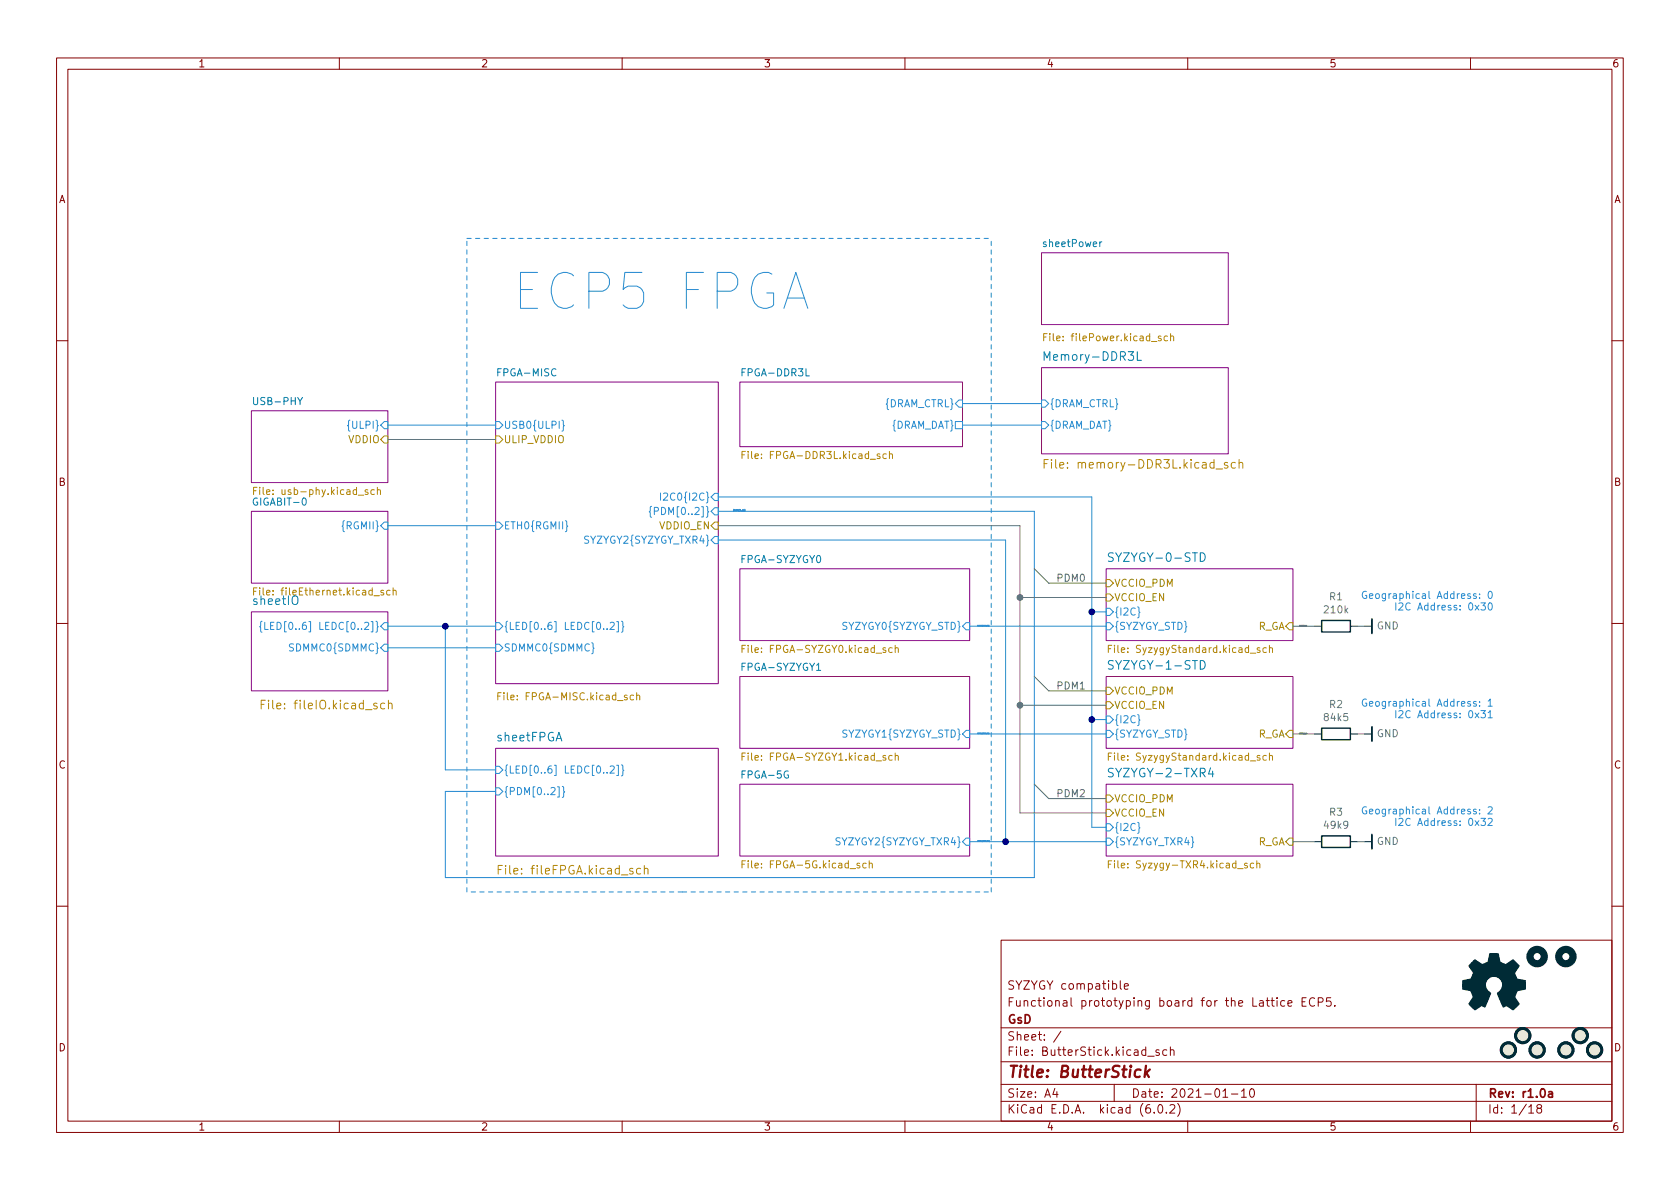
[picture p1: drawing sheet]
<svg xmlns="http://www.w3.org/2000/svg" width="297mm" height="210mm" viewBox="0 0 297 210" stroke-linecap="round" stroke-linejoin="round" font-family="sans-serif">
<g fill="none" stroke="#840000" stroke-width=".18">
<path d="M10 10.2h277v190.1h-277zM12 12.2h273v186.1h-273zM60 10.2v2M110 10.2v2M160 10.2v2M210 10.2v2M260 10.2v2M10 60.2h2M285 60.2h2M10 110.2h2M285 110.2h2M10 160.2h2"/>
<path d="M177 166.3h108v32h-108zM198.1 173.4v1.3l.2 .2M198.8 174.4l.7-.1-.1-.3-.4-.1-.2 .2 .1 .8h.5M224.7 176.9h.6M224.9 176.4v1.3l.4 .2M225.8 176.4v.2M225.8 176.9v1M227.1 177l-.4-.1-.3 .3v.4l.2 .3h.5M227.7 177.4l.7-.1v-.3l-.5-.1-.2 .2 .1 .8h.6M230.2 177.1h.5M230.9 176.4h-.7v1.5h.7M232.4 176.6a.6 .6 0 0 0-.7 0 .6 .6 0 0 0-.2 .7 .56 .56 0 0 0 .3 .6 .56 .56 0 0 0 .6-.1"/>
<path d="M233.1 177.2l.7-.1 .1-.2v-.3l-.3-.2h-.5v1.5M235.3 176.4h-.7l-.1 .7 .2-.1 .5 .1 .2 .2-.1 .5-.2 .1-.6-.1M236 177.8v.1M285 160.2h2M60 198.3v2M110 198.3v2M160 198.3v2M177 194.8h108M177 191.8h108M177 187.8h108M177 181.8h108M186.5 192.5l-.4 1h1"/>
<path d="M186.9 193v1M187.6 182.4l-1.3 1.9M197 191.8v3M202.9 186.8h1.2M204.1 196.7v.1M204.9 195.4l.2-.1a.81 .81 0 0 1 .6 .7 .81 .81 0 0 1-.3 .8h-.2a.81 .81 0 0 1-.6-.6 .81 .81 0 0 1 .3-.8zM204.9 185.7l-.3-.1-.2 .2v.3l.5 .1v.4h-.5M206.2 196.7v.1M206.3 185.7l-.4-.1-.3 .3v.4l.1 .3h.6M206.9 195.5l.5-.2 .2 .2 .1 .3-.9 1h.9M206.9 185.8l.2-.2 .4 .1 .1 .9M206.9 185.1v1.5"/>
<path d="M208.2 195.1a1.72 1.72 0 0 1 0 2.3M210 198.3v2M216.2 194h.9M217.7 193.5h1.2M219.5 193l.4-.5v1.5M219.5 194h.9M221.1 192.7l.2-.2a.81 .81 0 0 1 .6 .7 .81 .81 0 0 1-.3 .8h-.2a.81 .81 0 0 1-.3-1.3zM260 198.3v2M261 191.8v6.5M270.3 195.8l.4-.5v1.5M270.3 196.8h.9M272 196l-.3-.3 .1-.2 .2-.2 .4 .1 .2 .2-.1 .2-.6 .2-.2 .3 .1 .4 .2 .1h.3l.3-.3-.1-.4-.2-.1"/>
</g>
<path d="M273.8 193.1h.6l.1 .9M274.5 193.4l-.5 .1a.29 .29 0 0 0-.2 .2 .29 .29 0 0 0 .2 .3h.5" fill="none" stroke="#840000" stroke-width=".3"/>
<path d="M201.7 189.2a.66 .66 0 0 0-1 .3l-.1 .6 .2 .3 .1 .1 .6-.1M202.6 188.5l-.2 2M202.7 189.7l.4 .8M203.3 189.1l-.9 .8" fill="none" stroke="#840000" stroke-width=".4"/>
<g fill="#fff" stroke="#fff" stroke-width=".18">
<path d="M130.8 100.6h40.6v12.7h-40.6z"/>
<path d="M195.6 100.6h33v12.7h-33z"/>
<path d="M195.6 119.6h33v12.7h-33z"/>
<path d="M130.8 138.7h40.6v12.7h-40.6z"/>
<path d="M87.6 132.3h39.4v19.1h-39.4z"/>
<path d="M87.6 67.6h39.4v53.3h-39.4z"/>
<path d="M130.8 119.6h40.6v12.7h-40.6z"/>
<path d="M130.8 67.6h39.4v11.4h-39.4z"/>
<path d="M195.6 138.7h33v12.7h-33z"/>
<path d="M44.4 72.6h24.2v12.7h-24.2z"/>
<path d="M44.4 90.4h24.2v12.7h-24.2z"/>
<path d="M44.4 108.2h24.2v14h-24.2z"/>
<path d="M184.1 65h33.1v15.3h-33.1z"/>
<path d="M184.1 44.7h33.1v12.7h-33.1z"/>
</g>
<g fill="none" stroke="#840084" stroke-width=".18">
<path d="M184.1 44.7h33.1v12.7h-33.1zM44.4 72.6h24.2v12.7h-24.2zM87.6 67.6h39.4v53.3h-39.4zM130.8 67.6h39.4v11.4h-39.4zM184.1 65h33.1v15.3h-33.1zM44.4 90.4h24.2v12.7h-24.2zM44.4 108.2h24.2v14h-24.2zM130.8 100.6h40.6v12.7h-40.6zM130.8 119.6h40.6v12.7h-40.6zM195.6 100.6h33v12.7h-33zM195.6 119.6h33v12.7h-33zM87.6 132.3h39.4v19.1h-39.4z"/>
<path d="M130.8 138.7h40.6v12.7h-40.6zM195.6 138.7h33v12.7h-33z"/>
</g>
<g fill="none" stroke="#268bd2" stroke-width=".18">
<path d="M67.9 74.5h.7v1.3h-.7l-.6-.6zM68.6 75.2h19M87.6 74.5h.7l.6 .7-.6 .6h-.7zM99.4 74.3l.2 .2v.6l.2 .2-.2 .2v.6l-.2 .1M168.9 74.5h1.3v1.3h-1.3zM169.5 70.7h.7v1.3h-.7l-.6-.6zM170.2 75.2h13.9M170.2 71.4h13.9M184.1 70.7h.7l.6 .7-.6 .6h-.7zM184.1 74.5h.7l.6 .7-.6 .6h-.7zM67.3 93l.6-.7h.7v1.3h-.7zM68.6 93h19"/>
<path d="M87.6 92.3h.7l.6 .7-.6 .6h-.7zM100 92.1l.2 .2v.6l.2 .1-.2 .2v.6l-.2 .2M115.2 89.5l-.2 .2v.6l-.2 .2 .2 .2v.6l.2 .2M116.8 87.2v1.3M117.3 87.3l.5-.1 .3 .3-.8 1h.8M126.4 87.2h.6v1.3h-.6l-.7-.6zM126.4 89.8h.6v1.3h-.6l-.7-.7zM126.4 94.9h.6v1.2h-.6l-.7-.6zM127 90.4h55.9v64.8h-104.2v-15.3h8.9M127 87.9h66v58.4h2.6M127 95.5h50.8v53.3M131.5 90.1v.3"/>
<path d="M131.7 90.1v.4M46.3 109.9l-.2 .1v.6l-.2 .2 .2 .2v.6l.2 .2M46.8 110v1.3h.6M47.8 110.6h.5M48.4 110h-.6v1.3h.6M67.9 110.1h.7v1.3h-.7l-.6-.7zM67.9 113.9h.7v1.3h-.7l-.6-.7zM68.6 110.7h19M68.6 114.5h19M78.7 110.7v25.4h8.9M87.6 110.1h.7l.6 .6-.6 .7h-.7zM87.6 113.9h.7l.6 .6-.6 .7h-.7z"/>
<path d="M107.3 111.2v.1M107.9 110.2l.5-.2 .2 .4-.8 .9h.8M109 109.9h.3v1.8h-.3M109.9 109.9l.2 .1v.6l.2 .2-.2 .2v.6l-.2 .2M170.8 110.1h.6v1.3h-.6l-.6-.7zM171.4 110.7h24.2M172.9 110.6l-.1 .1M172.9 110.6h.1M173 110.6v.1M173 110.6l.1 .1M173.2 110.6h.1M173.2 110.6v.1"/>
<path d="M173.4 110.6l-.1 .1M173.4 110.6h.1M173.4 110.6v.1M173.5 110.6l.1 .1zM173.7 110.6v.2M173.8 110.6l-.1 .1M173.8 110.6h.2v.1M173.9 110.6v.1M174.1 110.6h.1M174.1 110.6v.1M174.3 110.6l-.1 .1M174.3 110.6h.1"/>
<path d="M174.3 110.6v.1M174.6 110.6l-.1 .1M174.7 110.6v.1M174.7 110.6l.1 .1zM174.9 110.6v.2M193 108.2h2.6M195.6 107.6h.6l.6 .6-.6 .6h-.6zM195.6 110.1h.6l.6 .6-.6 .7h-.6zM201.1 107.3l.3 .2v.6l.2 .2-.2 .2v.6l-.3 .2M241.6 104.6a.59 .59 0 0 0-.7 .6 .59 .59 0 0 0 .7 .6v-.5h-.2M242.1 105.4l.6-.1v-.3h-.4l-.2 .2 .1 .6h.5M246.8 106.6v1.3"/>
<path d="M247.3 106.7l.5-.1 .3 .4-.8 .9h.8M263.3 104.6h.1a.68 .68 0 0 1 .5 .6 .68 .68 0 0 1-.5 .6 .85 .85 0 0 1-.1-1.2zM87.6 135.5h.7l.6 .6-.6 .7h-.7zM87.6 139.3h.7l.6 .6-.6 .7h-.7zM98.6 139.1h.3v1.8h-.3M99.4 139.1l.3 .2v.6l.1 .1-.1 .2v.6l-.3 .2M107.3 136.6v.1M107.9 135.6l.5-.2 .2 .4-.8 .9h.8M109 135.3h.3v1.8h-.3M109.9 135.3l.2 .1v.6l.2 .2-.2 .2v.6l-.2 .2M170.8 129.2h.6v1.2h-.6l-.6-.6zM171.4 129.8h24.2"/>
<path d="M172.9 129.6l-.1 .2M172.9 129.6h.1M173 129.7v.1M173 129.6l.1 .2M173.2 129.6h.1M173.2 129.7v.1M173.4 129.6l-.1 .1M173.4 129.6h.2v.2M173.4 129.7v.1M173.7 129.6v.2M173.8 129.6l-.1 .2M173.8 129.6h.2v.2"/>
<path d="M173.9 129.7v.1M174.1 129.6h.1M174.1 129.7v.1M174.3 129.6l-.1 .1M174.3 129.6h.1M174.3 129.7v.1M174.6 129.6l-.1 .2M174.7 129.6v.2M174.7 129.6l.1 .2zM174.9 129.6v.2M193 127.2h2.6M195.6 126.6h.6l.6 .6-.6 .7h-.6z"/>
<path d="M195.6 129.2h.6l.6 .6-.6 .6h-.6zM201.1 126.4l.3 .2v.6l.2 .1-.2 .2v.6l-.3 .2M241.6 123.7a.59 .59 0 0 0-.7 .5 .59 .59 0 0 0 .7 .6v-.5h-.2M242.1 124.5l.6-.2v-.2l-.4-.1-.2 .2 .1 .6h.5M246.8 125.7v1.2M247.3 125.8l.5-.1 .3 .3-.8 .9h.8M263.1 124l.4-.4v1.3M263.1 124.9h.7M263.1 126.9h.7M170.8 148.2h.6v1.3h-.6l-.6-.7zM171.4 148.8h24.2M172.9 148.7l-.1 .1"/>
<path d="M172.9 148.7h.1M173 148.7v.1M173 148.7l.1 .1M173.2 148.7h.1M173.2 148.7v.1M173.4 148.7l-.1 .1M173.4 148.7h.2v.1M173.4 148.7v.1M173.7 148.7v.2M173.8 148.7l-.1 .1M173.8 148.7h.2v.1M173.9 148.7v.1"/>
<path d="M174.1 148.7h.1M174.1 148.7v.1M174.3 148.7l-.1 .1M174.3 148.7h.1M174.3 148.7v.1M174.5 148.7v.1M174.6 148.7l.1 .1M174.7 148.7l-.1 .1M174.7 148.7v.1M174.8 148.7v.1M174.9 148.7v.1M175 148.7v.2"/>
<path d="M195.6 145.7h.6l.6 .6-.6 .6h-.6zM195.6 148.2h.6l.6 .6-.6 .7h-.6zM201.1 145.4l.3 .2v.6l.2 .2-.2 .2v.6l-.3 .2M241.6 142.7a.59 .59 0 0 0-.7 .6 .59 .59 0 0 0 .7 .6v-.5h-.2M242.1 143.5l.6-.1v-.3h-.4l-.2 .2 .1 .6h.5M246.8 144.7v1.3M247.3 144.8l.5-.1 .3 .4-.8 .9h.8M263.1 142.8l.5-.1 .2 .3-.7 .9h.7"/>
</g>
<g fill="none" stroke="#b58900" stroke-width=".18">
<path d="M184.5 59.6h.5M185.1 59h-.6v1.3M206.4 59.5l-.3-.1-.3 .3 .1 .5h.5M207 59.5l.1-.1 .4 .1v.8M207 59v1.3M131.8 79.8h-.6v1.3M157.3 79.8v1.3M44.8 86.8h.5M45.4 86.2h-.6v1.2M65 86.7l-.3-.1-.2 .2 .1 .2 .4 .1v.3h-.5M66.2 86.7l-.4-.1-.2 .2 .1 .6h.5M66.7 86.7l.2-.1 .3 .1 .1 .7"/>
<path d="M66.7 86.2v1.2M131.2 80.4h.4M156.7 80.3l-.4-.1-.2 .3 .1 .5h.5M157.3 80.4l.1-.2 .3 .1 .1 .8M184.6 82h.5M185.3 81.3h-.7v1.5M217 81.8h-.3l-.2 .2v.2l.5 .1v.4h-.5M218.4 81.8h-.4l-.3 .3v.4l.1 .2h.6M219.1 81.9l.2-.1h.4v1M219.1 81.3v1.5M44.8 104.6h.5M45.4 104h-.6v1.2"/>
<path d="M67.8 104.4h-.3l-.2 .2 .1 .1 .4 .2v.3h-.5M69 104.4h-.4l-.2 .2 .1 .6h.5M69.5 104.5l.2-.1h.3l.1 .8M69.5 104v1.2M131.2 114.7h.4M131.8 114.1h-.6v1.3M157.7 114.6l-.3-.1-.3 .3 .2 .5h.4M158.3 114.7l.2-.2 .3 .1v.8M158.3 114.1v1.3M196 114.7h.4M196.6 114.1h-.6v1.3M222.8 114.6l-.3-.1-.2 .2v.2l.5 .1v.3h-.5"/>
<path d="M223.9 114.6l-.4-.1-.2 .3 .1 .5h.5M224.4 114.7l.2-.2 .3 .1 .1 .8M224.4 114.1v1.3M46.2 124.6h.5M46.9 123.8h-.7v1.6M68 124.4l-.4-.1-.3 .3v.5l.1 .2h.6M68.7 124.5l.2-.2 .4 .1v1M68.7 123.8v1.6M88 123.1h.4M88.6 122.5h-.6v1.3M112 123l-.3-.1-.3 .3 .1 .5h.5M112.6 123l.1-.1 .3 .1 .1 .8"/>
<path d="M112.6 122.5v1.3M131.2 133.8h.4M131.8 133.2h-.6v1.2M157.7 133.6h-.3l-.3 .2 .2 .6h.4M158.3 133.7l.2-.1h.3v.8M158.3 133.2v1.2M196 133.8h.4M196.6 133.2h-.6v1.2M222.8 133.6h-.3l-.2 .2v.1l.5 .2v.3h-.5M223.9 133.6h-.4l-.2 .2 .1 .6h.5M224.4 133.7l.2-.1h.3l.1 .8M224.4 133.2v1.2"/>
<path d="M88.1 153.8h.5M88.8 153h-.7v1.6M113.3 153.6l-.5-.1-.3 .3v.5l.2 .2h.6M113.9 153.7l.2-.2 .4 .1 .1 1M113.9 153v1.6M131.2 152.8h.4M131.8 152.2h-.6v1.3M153.1 152.7l-.3-.1-.3 .3 .2 .5h.4M153.7 152.8l.2-.2 .3 .1v.8M153.7 152.2v1.3M196 152.8h.4M196.6 152.2h-.6v1.3"/>
<path d="M221.7 152.7l-.4-.1-.2 .3 .1 .5h.5M222.2 152.8l.2-.2 .3 .1 .1 .8M222.2 152.2v1.3"/>
</g>
<path d="M67.3 77.7l.6-.6h.7v1.3h-.7zM87.6 77.1h.7l.6 .6-.6 .7h-.7zM126.4 92.3h.6v1.3h-.6l-.7-.6zM195.6 102.5h.6l.6 .6-.6 .7h-.6zM195.6 105h.6l.6 .7-.6 .6h-.6zM228 110.1h.6v1.3h-.6l-.7-.7zM195.6 121.5h.6l.6 .7-.6 .6h-.6zM195.6 124.1h.6l.6 .6-.6 .6h-.6zM228 129.2h.6v1.2h-.6l-.7-.6zM195.6 140.6h.6l.6 .6-.6 .7h-.6zM195.6 143.1h.6l.6 .7-.6 .6h-.6zM228 148.2h.6v1.3h-.6l-.7-.7z" fill="none" stroke="#859900" stroke-width=".18"/>
<path d="M194.8 42.8l-.4 .2M201.1 62.2v1.5h.7M196.8 97.8h-.5l-.3 .2 .1 .4 .7 .3v.4l-.3 .2-.5-.1M212.2 97.8a.77 .77 0 0 1 .9 .7 .77 .77 0 0 1-.9 .8zM196.8 116.9l-.5-.1-.3 .3 .1 .4 .7 .2v.5l-.3 .1h-.5M212.2 116.8a.77 .77 0 0 1 .9 .8 .77 .77 0 0 1-.9 .7zM196.8 135.9h-.5l-.3 .2 .1 .4 .7 .3v.4l-.3 .2-.5-.1M214 135.8l-.3 1.1h.9M214.4 136.4v1" fill="none" stroke="#008484" stroke-width=".18"/>
<g fill="none" stroke="#002b36" stroke-width="1.3">
<circle cx="271.8" cy="169.2" r="1.27"/>
<circle cx="276.9" cy="169.2" r="1.27"/>
</g>
<path d="M232.4 110.7h1.3M238.8 110.7h1.2M241.3 110.7h1.3M232.4 129.8h1.3M238.8 129.8h1.2M241.3 129.8h1.3M232.4 148.8h1.3M238.8 148.8h1.2M241.3 148.8h1.3" fill="none" stroke="#002b36" stroke-width=".18"/>
<path d="M242.6 109.5v2.5M242.6 128.5v2.6M242.6 147.6v2.5" fill="none" stroke="#002b36" stroke-width=".3"/>
<path d="M260.2 170.2l.6-.5 .9 .6a.62 .62 0 0 0 1 0l.2-.1a1.62 1.62 0 0 0 .4-1.3l.1-.3 1.5 .1 .2 .7a.74 .74 0 0 0 .6 1l.5 .2 1.3-.9 1.1 1.1-.4 .6a.75 .75 0 0 0-.2 1.2l.2 .5 1.5 .3v1.5l-1.4 .3-.1 .1a1.23 1.23 0 0 0-.3 1.2l.7 1-.1 .2-1 .9-.8-.6a.54 .54 0 0 0-.9 .1l-1-2.4a2.33 2.33 0 0 0 .8-1.9 1.54 1.54 0 0 0-2.5-.7 1.54 1.54 0 0 0 .5 2.5l-1.1 2.5a.69 .69 0 0 0-1.1 .1l-.6 .4-1.1-1.1 .8-1.2-.2-.5a.71 .71 0 0 0-.9-.7l-.8-.2v-1.5l.5-.1a1.11 1.11 0 0 0 1.2-.7 .72 .72 0 0 0-.2-1.2l-.4-.6z" fill="#002b36" stroke="#002b36" stroke-width=".18"/>
<g fill="#eee8d5" stroke="#eee8d5" stroke-width=".18">
<circle cx="266.7" cy="185.7" r="1.27"/>
<circle cx="281.9" cy="185.7" r="1.27"/>
<circle cx="279.4" cy="183.1" r="1.27"/>
<circle cx="271.8" cy="185.7" r="1.27"/>
<circle cx="276.9" cy="185.7" r="1.27"/>
<circle cx="269.2" cy="183.1" r="1.27"/>
</g>
<g fill="none" stroke="#002b36" stroke-width=".51">
<circle cx="266.7" cy="185.7" r="1.27"/>
<circle cx="269.2" cy="183.1" r="1.27"/>
<circle cx="271.8" cy="185.7" r="1.27"/>
<circle cx="276.9" cy="185.7" r="1.27"/>
<circle cx="279.4" cy="183.1" r="1.27"/>
<circle cx="281.9" cy="185.7" r="1.27"/>
</g>
<path d="M233.7 109.7h5.1v2.1h-5.1zM233.7 128.8h5.1v2h-5.1zM233.7 147.8h5.1v2.1h-5.1z" fill="none" stroke="#002b36" stroke-width=".25"/>
<g fill="none" stroke="#586e75" stroke-width=".18">
<path d="M68.6 77.7h19M127 93h53.3v50.8h15.3M180.3 105.7h15.3M182.9 119.6l2.5 2.6h10.2M182.9 100.6l2.5 2.5h10.2M228.6 110.7h3.8M229.8 110.6v.1M229.9 110.6h.1M229.9 110.6v.1M230 110.6l.1 .1M230.1 110.6h.1M230.1 110.6v.1"/>
<path d="M230.3 110.6v.1M230.3 110.6h.1M230.4 110.6v.1M230.5 110.6v.1zM230.6 110.7h.1M230.6 110.7v-.1l.1 .1M230.9 110.6v.1M231 110.7v-.1l.1 .1M231 110.7h.1M240 110.7h1.3M180.3 124.7h15.3M182.9 138.7l2.5 2.5h10.2"/>
<path d="M228.6 129.8h3.8M229.8 129.6v.2M229.9 129.6h.1M229.9 129.7v.1M230 129.6l.1 .2M230.1 129.6h.1M230.1 129.7v.1M230.3 129.6v.1M230.3 129.6h.2v.2M230.4 129.7v.1M230.6 129.7v.1M230.6 129.8v-.2l.1 .2"/>
<path d="M230.9 129.6v.1M231 129.8v-.2l.1 .2M231 129.7h.1M240 129.8h1.3M228.6 148.8h3.8M240 148.8h1.3"/>
</g>
<path d="M82.5 42.2h38.1M120.6 42.2h54.7M82.5 157.7v-115.5M120.6 157.7h-38.1M120.6 157.7h54.7M175.3 157.7v-115.5" fill="none" stroke="#268bd2" stroke-width=".18" stroke-dasharray=".8 .8"/>
<g fill="#000084" stroke="#000084" stroke-width=".18">
<circle cx="193" cy="108.2" r=".51"/>
<circle cx="193" cy="127.2" r=".51"/>
<circle cx="78.7" cy="110.7" r=".51"/>
<circle cx="177.8" cy="148.8" r=".51"/>
</g>
<g fill="#586e75" stroke="#586e75" stroke-width=".18">
<circle cx="180.3" cy="105.7" r=".51"/>
<circle cx="180.3" cy="124.7" r=".51"/>
</g>
<text font-size="8.8" fill="#268bd2" x="93.4" y="54.8">ECP5 FPGA</text>
<text font-size="2.8" fill="#840000" x="178" y="190.6">Title: ButterStick</text>
<g font-size="2.1" fill="#008484">
<text x="185.1" y="63.8">Memory-DDR3L</text>
<text x="196.8" y="99.4">SYZYGY-0-STD</text>
<text x="44.9" y="107">sheetIO</text>
<text x="196.8" y="118.4">SYZYGY-1-STD</text>
<text x="87.9" y="131.1">sheetFPGA</text>
<text x="196.9" y="137.5">SYZYGY-2-TXR4</text>
</g>
<g font-size="2.1" fill="#b58900">
<text x="186.2" y="82.9">File: memory-DDR3L.kicad_sch</text>
<text x="47.2" y="125.4">File: fileIO.kicad_sch</text>
<text x="88.9" y="154.6">File: fileFPGA.kicad_sch</text>
</g>
<g font-size="2.1" fill="#840000">
<text x="178" y="178">Functional prototyping board for the Lattice ECP5.</text>
<text x="178" y="175">SYZYGY compatible</text>
<text x="178" y="184">Sheet: /</text>
<text x="178" y="181">GsD</text>
<text x="178" y="186.7">File: ButterStick.kicad_sch</text>
<text x="178" y="196.9">KiCad E.D.A. kicad (6.0.2)</text>
<text x="178" y="194.1">Size: A4</text>
<text x="200" y="194.1">Date: 2021-01-10</text>
<text x="263" y="194.1">Rev: r1.0a</text>
<text x="263" y="196.9">Id: 1/18</text>
</g>
<g font-size="1.8" fill="#840000">
<text x="35" y="11.9">1</text>
<text x="85" y="11.9">2</text>
<text x="135" y="11.9">3</text>
<text x="185" y="11.9">4</text>
<text x="235" y="11.9">5</text>
<text x="285" y="11.9">6</text>
<text x="10.3" y="35.9">A</text>
<text x="285.3" y="35.9">A</text>
<text x="10.3" y="85.9">B</text>
<text x="285.3" y="85.9">B</text>
<text x="10.3" y="135.9">C</text>
<text x="285.3" y="135.9">C</text>
<text x="10.3" y="185.9">D</text>
<text x="285.3" y="185.9">D</text>
<text x="35" y="199.9">1</text>
<text x="85" y="199.9">2</text>
<text x="135" y="199.9">3</text>
<text x="185" y="199.9">4</text>
<text x="235" y="199.9">5</text>
<text x="285" y="199.9">6</text>
</g>
<g font-size="1.8" fill="#008484">
<text x="184.6" y="43.7">sheetPower</text>
<text x="45.1" y="71.6">USB-PHY</text>
<text x="88.2" y="66.5">FPGA-MISC</text>
<text x="131.4" y="66.5">FPGA-DDR3L</text>
<text x="45" y="89.4">GIGABIT-0</text>
<text x="131.3" y="99.6">FPGA-SYZYGY0</text>
<text x="131.3" y="118.6">FPGA-SYZYGY1</text>
<text x="131.3" y="137.7">FPGA-5G</text>
</g>
<g font-size="1.8" fill="#b58900">
<text x="185.5" y="60.3">File: filePower.kicad_sch</text>
<text x="132.2" y="81.2">File: FPGA-DDR3L.kicad_sch</text>
<text x="46" y="87.5">File: usb-phy.kicad_sch</text>
<text x="46" y="105.3">File: fileEthernet.kicad_sch</text>
<text x="132.2" y="115.4">File: FPGA-SYZGY0.kicad_sch</text>
<text x="197" y="115.4">File: SyzygyStandard.kicad_sch</text>
<text x="89" y="123.8">File: FPGA-MISC.kicad_sch</text>
<text x="132.2" y="134.5">File: FPGA-SYZGY1.kicad_sch</text>
<text x="197" y="134.5">File: SyzygyStandard.kicad_sch</text>
<text x="132.2" y="153.5">File: FPGA-5G.kicad_sch</text>
<text x="197.2" y="153.5">File: Syzygy-TXR4.kicad_sch</text>
</g>
<g font-size="1.8" fill="#268bd2">
<text x="61.8" y="75.8">{ULPI}</text>
<text x="89" y="75.8">USB0{ULPI}</text>
<text x="156.4" y="72">{DRAM_CTRL}</text>
<text x="157.5" y="75.8">{DRAM_DAT}</text>
<text x="185.5" y="72">{DRAM_CTRL}</text>
<text x="185.5" y="75.8">{DRAM_DAT}</text>
<text x="117.8" y="88.5">I2C0{I2C}</text>
<text x="60.7" y="93.6">{RGMII}</text>
<text x="89" y="93.6">ETH0{RGMII}</text>
<text x="116.2" y="91.1">{PDM[0..2]}</text>
<text x="103.4" y="96.1">SYZYGY2{SYZYGY_TXR4}</text>
<text x="243.2" y="105.9">Geographical Address: 0</text>
<text x="248.8" y="107.9">I2C Address: 0x30</text>
<text x="48.7" y="111.4">{LED[0..6] LEDC[0..2]}</text>
<text x="89" y="111.4">{LED[0..6] LEDC[0..2]}</text>
<text x="148.8" y="111.4">SYZYGY0{SYZYGY_STD}</text>
<text x="197" y="108.8">{I2C}</text>
<text x="197" y="111.4">{SYZYGY_STD}</text>
<text x="51.5" y="115.2">SDMMC0{SDMMC}</text>
<text x="89" y="115.2">SDMMC0{SDMMC}</text>
<text x="243.2" y="124.9">Geographical Address: 1</text>
<text x="148.8" y="130.4">SYZYGY1{SYZYGY_STD}</text>
<text x="197" y="127.9">{I2C}</text>
<text x="197" y="130.4">{SYZYGY_STD}</text>
<text x="248.8" y="127">I2C Address: 0x31</text>
<text x="89" y="136.8">{LED[0..6] LEDC[0..2]}</text>
<text x="89" y="140.6">{PDM[0..2]}</text>
<text x="243.2" y="144">Geographical Address: 2</text>
<text x="147.9" y="149.5">SYZYGY2{SYZYGY_TXR4}</text>
<text x="197" y="146.9">{I2C}</text>
<text x="197" y="149.5">{SYZYGY_TXR4}</text>
<text x="248.8" y="146">I2C Address: 0x32</text>
</g>
<g font-size="1.8" fill="#859900">
<text x="61.6" y="78.4">VDDIO</text>
<text x="89" y="78.4">ULIP_VDDIO</text>
<text x="116.6" y="93.6">VDDIO_EN</text>
<text x="197" y="103.8">VCCIO_PDM</text>
<text x="197" y="106.3">VCCIO_EN</text>
<text x="222.3" y="111.4">R_GA</text>
<text x="197" y="122.8">VCCIO_PDM</text>
<text x="197" y="125.3">VCCIO_EN</text>
<text x="222.3" y="130.4">R_GA</text>
<text x="197" y="141.9">VCCIO_PDM</text>
<text x="197" y="144.4">VCCIO_EN</text>
<text x="222.3" y="149.5">R_GA</text>
</g>
<g font-size="1.8" fill="#586e75">
<text x="186.7" y="102.9">PDM0</text>
<text x="186.7" y="121.9">PDM1</text>
<text x="186.7" y="141">PDM2</text>
</g>
<g font-size="1.8" fill="#657b83">
<text x="235.1" y="106.1">R1</text>
<text x="234.3" y="108.5">210k</text>
<text x="243.4" y="111.3">GND</text>
<text x="235.1" y="125.2">R2</text>
<text x="234.3" y="127.5">84k5</text>
<text x="243.4" y="130.3">GND</text>
<text x="234.3" y="146.6">49k9</text>
<text x="235.1" y="144.2">R3</text>
<text x="243.4" y="149.4">GND</text>
</g>
<text font-size=".4" fill="#268bd2" x="129.5" y="90.4">{PDM[0..2]}</text>
</svg>
